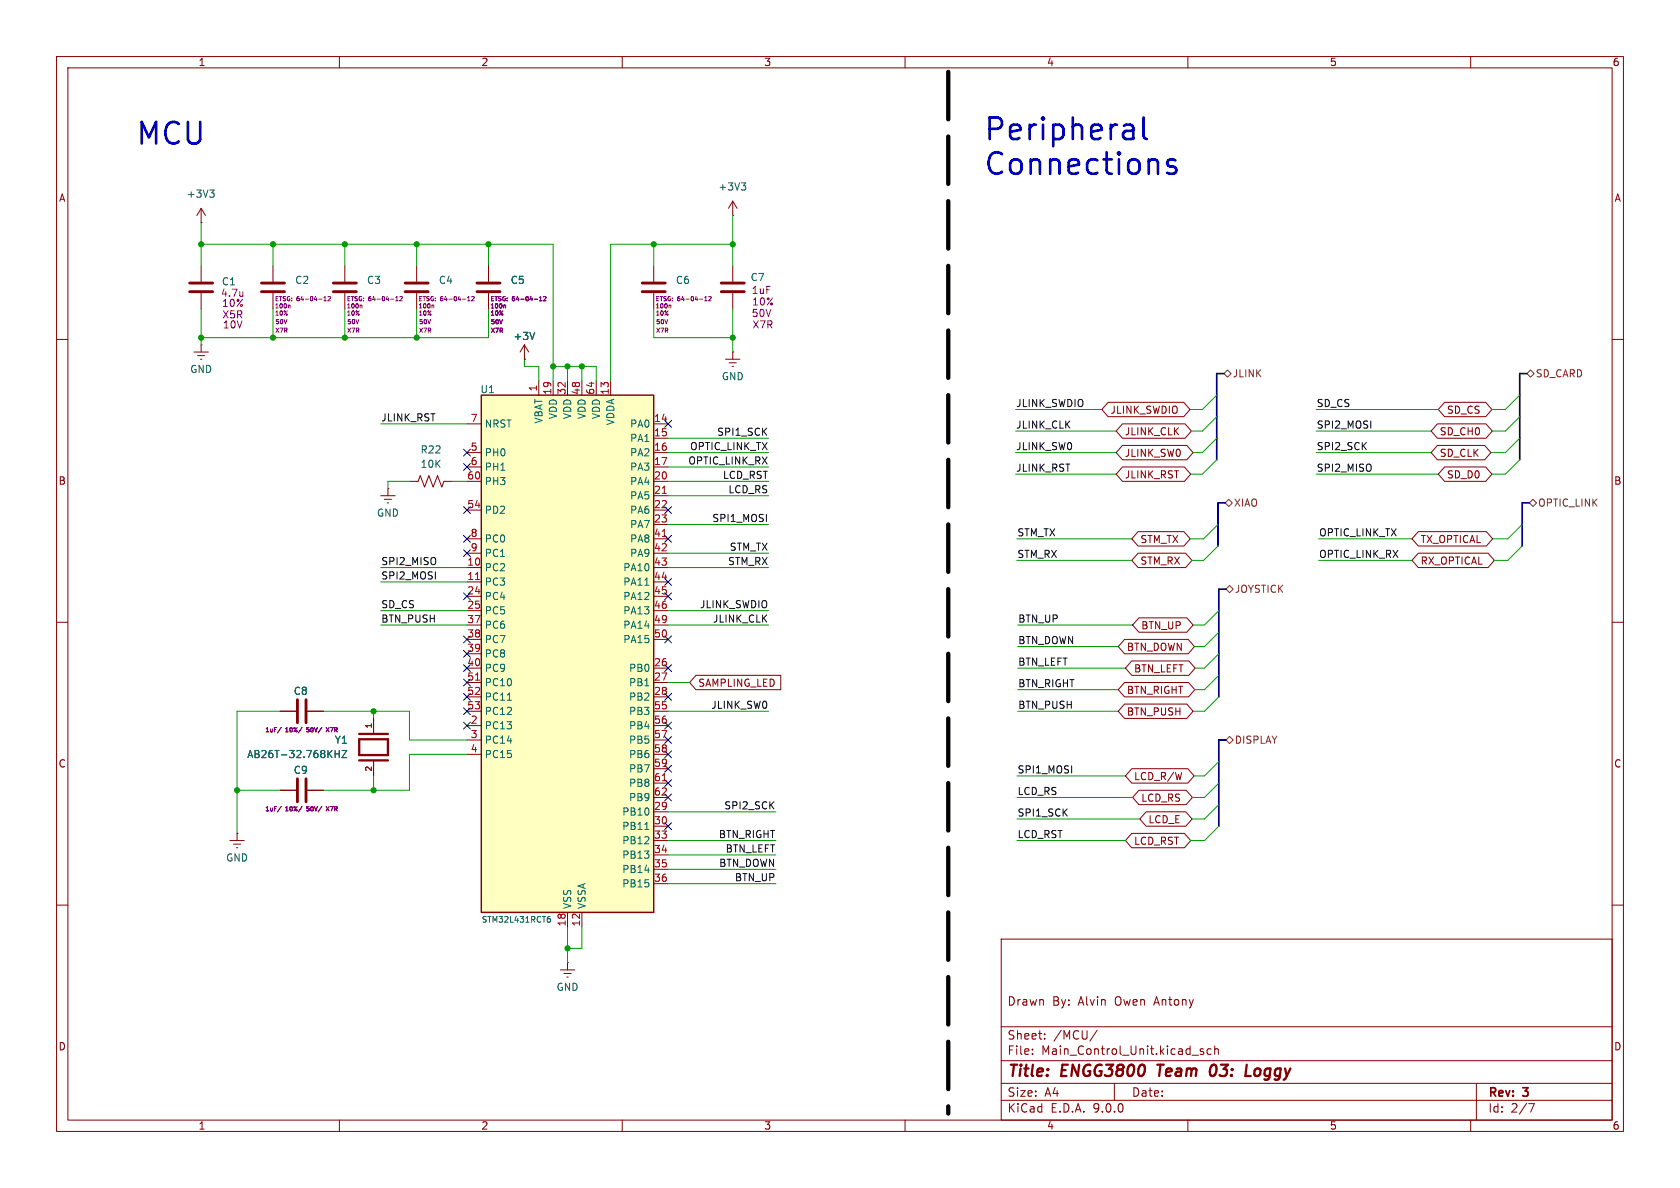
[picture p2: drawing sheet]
<svg xmlns="http://www.w3.org/2000/svg" width="297mm" height="210mm" viewBox="0 0 297 210" stroke-linecap="round" stroke-linejoin="round" font-family="sans-serif">
<g fill="none" stroke="#840000" stroke-width=".18">
<path d="M10 10h277v190h-277zM12 12h273v186h-273zM60 10v2M110 10v2M160 10v2M210 10v2M260 10v2M10 60h2M285 60h2M10 110h2M285 110h2M10 160h2"/>
<path d="M177 166h108v32h-108zM285 160h2M60 198v2M110 198v2M160 198v2M177 194.5h108M177 191.5h108M177 187.5h108M177 181.5h108M182.5 186.3v.1M182.5 185.5v.1M184.7 183.6v.1"/>
<path d="M184.7 182.8v.1M194 182.1l-1.3 2M197 191.5v3M210 198v2M210.7 186.5h1.2M212.7 185.5l-.3-.1-.2 .2v.2l.5 .2v.3h-.5M214.1 185.5l-.4-.1-.3 .3v.4l.1 .2h.6M214.7 185.5l.3-.1 .3 .1 .1 .9M214.7 184.9v1.5M260 198v2M261 191.5v6.5M270.2 195.1h1l-.6 1.5"/>
</g>
<path d="M204.6 188.2h1.1M205.2 188.2l-.3 2M214.9 188.3a.51 .51 0 0 0-.8 .3 1.09 1.09 0 0 0 .2 1.6l.3-.1 .3-.3M220.2 190.2h.9M221.9 189.1l-.2 .7 .2 .3" fill="none" stroke="#840000" stroke-width=".4"/>
<path d="M85.1 69.9h30.5v91.4h-30.5z" fill="#ffffc2"/>
<path d="M85.1 69.9h30.5v91.4h-30.5z" fill="none" stroke="#840000" stroke-width=".25"/>
<g fill="none" stroke="#840000" stroke-width=".18">
<path d="M35.6 39.4h.1M35.6 36.8v2.6M35.6 36.8l-.8 1.3M35.6 36.8l.7 1.3M129.5 38.1h.1M129.5 35.6v2.5M129.5 35.6l-.7 1.2M129.5 35.6l.8 1.2M35.6 47v2.8M35.6 51.8v2.8M48.3 47v2.8M48.3 51.8v2.8"/>
<path d="M61 47v2.8M61 51.8v2.8M73.7 47v2.8M73.7 51.8v2.8M86.4 47v2.8M86.4 51.8v2.8M115.6 47v2.8M115.6 51.8v2.8M129.5 47v2.8M129.5 51.8v2.8M34.3 62.2h2.5M34.9 62.9h1.3"/>
<path d="M35.4 63.5h.3M35.6 61h.1M35.6 61v1.2M82.5 74.9h2.6M92.7 63.5h.1M92.7 61l-.8 1.2M92.7 61l.8 1.2M92.7 61v2.5M95.2 67.3v2.6M97.8 67.3v2.6M100.3 67.3v2.6M102.9 67.3v2.6"/>
<path d="M105.4 67.3v2.6M107.9 67.3v2.6M115.6 74.9h2.5M115.6 77.5h2.5M128.3 63.5h2.5M128.9 64.1h1.3M129.4 64.8h.3M129.5 62.2h.1M129.5 62.2v1.3M195.9 71.1h13.4l1.1 1.3-1.1 1.3h-13.4l-1.1-1.3zM198.4 74.9h11.1l1.1 1.3-1.1 1.3h-11.1l-1.1-1.3zM198.4 78.7h11.4l1.1 1.3-1.1 1.3h-11.4l-1.1-1.3z"/>
<path d="M254.1 78.7h8.4l1.1 1.3-1.1 1.3h-8.4l-1.1-1.3zM254.1 74.9h8.6l1.1 1.3-1.1 1.3h-8.6l-1.1-1.3zM255.4 71.1h7.2l1.2 1.3-1.2 1.3h-7.2l-1.1-1.3zM67.3 87.6h2.5M67.9 88.3h1.3M68.5 88.9h.2M68.6 86.4h.1M68.6 86.4v1.2M72.4 85.1h1.5l.4-1 .8 2 .7-2 .8 2 .7-2 .8 2 .4-1h1.5M82.5 80h2.6M82.5 82.6h2.6M82.5 85.1h2.6"/>
<path d="M82.5 90.2h2.6M82.5 95.3h2.6M82.5 97.8h2.6M115.6 80h2.5M115.6 82.6h2.5M115.6 85.1h2.5M115.6 90.2h2.5M115.6 95.3h2.5M115.6 97.8h2.5M115.6 87.6h2.5M115.6 92.7h2.5M198.4 82.5h11l1.1 1.3-1.1 1.3h-11l-1.1-1.3z"/>
<path d="M201.2 97.8h8.4l1.1 1.3-1.1 1.2h-8.4l-1.1-1.2zM201.2 94h8.1l1.1 1.3-1.1 1.2h-8.1l-1.1-1.2zM250.7 94h12.1l1.1 1.3-1.1 1.2h-12.1l-1.1-1.2zM250.7 97.8h12.4l1.1 1.3-1.1 1.2h-12.4l-1.1-1.2zM255.4 82.5h7.2l1.2 1.3-1.2 1.3h-7.2l-1.1-1.3zM82.5 100.3h2.6M82.5 102.9h2.6M82.5 105.4h2.6M82.5 108h2.6M82.5 110.5h2.6M82.5 113h2.6M82.5 115.6h2.6"/>
<path d="M82.5 118.1h2.6M115.6 100.3h2.5M115.6 102.9h2.5M115.6 105.4h2.5M115.6 108h2.5M115.6 110.5h2.5M115.6 113h2.5M115.6 118.1h2.5M123 119.4h15v2.5h-15l-1.1-1.2zM198.8 113h11.3l1.1 1.3-1.1 1.3h-11.3l-1.1-1.3zM200.1 116.8h10.1l1.1 1.3-1.1 1.3h-10.1l-1.1-1.3zM201.3 109.2h8.5l1.1 1.3-1.1 1.3h-8.5l-1.1-1.3z"/>
<path d="M49.5 125.7h2.8M49.5 139.7h2.8M54.4 125.7h2.7M54.4 139.7h2.7M66 127v2.5M66 134.6v2.6M82.5 120.7h2.6M82.5 123.2h2.6M82.5 125.7h2.6M82.5 128.3h2.6M82.5 130.8h2.6M82.5 133.4h2.6"/>
<path d="M115.6 120.7h2.5M115.6 123.2h2.5M115.6 125.7h2.5M115.6 128.3h2.5M115.6 130.8h2.5M115.6 133.4h2.5M115.6 135.9h2.5M115.6 138.4h2.5M198.8 120.6h11.3l1.1 1.3-1.1 1.3h-11.3l-1.1-1.3zM198.8 124.5h11l1.1 1.2-1.1 1.3h-11l-1.1-1.3zM200.1 135.9h9.9l1.1 1.3-1.1 1.2h-9.9l-1.1-1.2zM201.3 139.7h8.4l1.1 1.3-1.1 1.2h-8.4l-1.1-1.2z"/>
<path d="M40.6 148.6h2.6M41.3 149.2h1.2M41.8 149.9h.2M41.9 147.3h.1M41.9 147.3v1.3M115.6 141h2.5M115.6 143.5h2.5M115.6 146.1h2.5M115.6 148.6h2.5M115.6 151.1h2.5M115.6 153.7h2.5M115.6 156.2h2.5"/>
<path d="M200.1 147.3h9.3l1.1 1.3-1.1 1.3h-9.3l-1.1-1.3zM202.6 143.5h7l1.1 1.3-1.1 1.3h-7l-1.1-1.3zM99.1 171.5h2.5M99.7 172.1h1.3M100.2 172.7h.3M100.3 170.2h.1M100.3 161.3v2.5M100.3 170.2v1.3M102.9 161.3v2.5"/>
</g>
<path d="M117.1 87.2h.7M117.1 94.8h.7M84.1 102.5h.7M84.1 120.2h.7M117.1 138h.7" fill="none" stroke="#a90000" stroke-width=".18"/>
<g fill="none" stroke="#006464" stroke-width=".18">
<path d="M37.1 33.6h.8l-.5 .5M37.6 34.1l.3 .2v.3l-.3 .3M131.1 32.3h.7l-.4 .5M131.6 32.8l.2 .3v.3l-.2 .2M94.5 58.7l-.4 1.3M114 103.4h.7M59.2 132.7v1.2M59.2 133.3h.8M60 132.7v1.2M60.5 132.7h.8l-.8 1.2h.8M89.7 123.8h.7M114 146.6h.7"/>
<path d="M96.8 162.4h.3l.2 .2-.1 .4h-.4M97.2 162l-.3 .1"/>
</g>
<path d="M63.5 129.7h5.1M63.5 130.7h5.1v2.8h-5.1zM63.5 134.4h5.1" fill="none" stroke="#840000" stroke-width=".41"/>
<g fill="none" stroke="#840000" stroke-width=".51">
<path d="M33.5 50h4.1M33.5 51.6h4.1M46.2 50h4.1M46.2 51.6h4.1M58.9 50h4.1M58.9 51.6h4.1M71.6 50h4.1M71.6 51.6h4.1M84.3 50h4.1M84.3 51.6h4.1M113.5 50h4.1M113.5 51.6h4.1"/>
<path d="M127.5 50h4.1M127.5 51.6h4.1M52.6 123.7v4.1M52.6 137.7v4M54.1 123.7v4.1M54.1 137.7v4"/>
</g>
<g fill="none" stroke="#840084" stroke-width=".18">
<path d="M42.9 51.5v.9M42.9 52.3h.1M51.1 53.9l.2 .1v.4M57.3 53.2h.4M57.3 52.6l.2-.2v.8M58 52.5l.3-.1 .1 .2-.5 .6h.5M63.8 53.9l.2 .1v.4M70 53.2h.4M70 52.6l.2-.2v.8M70.7 52.5l.3-.1 .1 .2-.5 .6h.5M76.5 53.9l.2 .1v.4M82.7 53.2h.4"/>
<path d="M82.7 52.6l.2-.2v.8M83.4 52.5l.3-.1 .1 .2-.5 .6h.5M89.2 53.9l.2 .1v.4M95.4 53.2h.4M95.4 52.6l.2-.2v.8M96.1 52.5l.3-.1 .1 .2-.5 .6h.5M118.4 53.9l.2 .1v.4M124.6 53.2h.4M124.6 52.6l.2-.2v.8M125.3 52.5l.3-.1 .1 .2-.4 .6h.4M49.7 128.6l-.6 1M53.4 128.6l-.6 1"/>
<path d="M57.7 128.6l.5 .8M58.2 128.6l-.5 .8M49.7 142.5l-.6 1M53.4 142.5l-.6 1M57.7 142.6l.5 .7M58.2 142.6l-.5 .7"/>
</g>
<path d="M216.4 66l.6-.6 .6 .6-.6 .7zM270.6 65.4l.6 .6-.6 .7-.7-.7zM216.6 88.9l.6-.6 .7 .6-.7 .6zM270.4 88.9l.6-.6 .6 .6-.6 .6zM216.7 104.1l.7-.6 .6 .6-.6 .7zM217.4 130.2l.6 .6-.6 .6-.7-.6z" fill="none" stroke="#725600" stroke-width=".18"/>
<path d="M167.6 12.7v184.2" fill="none" stroke="#000" stroke-width=".76" stroke-dasharray="8.4 3"/>
<path d="M216.4 66h-1.3v15.3M269.9 66h-1.2v15.3M216.6 88.9h-1.3v7.6M270.4 88.9h-1.3v7.6M216.7 104.1h-1.2v19.1M216.7 130.8h-1.2v15.3" fill="none" stroke="#000084" stroke-width=".3"/>
<g fill="none" stroke="#009600" stroke-width=".18">
<path d="M35.6 39.4v7.6M129.5 38.1v8.9M35.6 43.2h62.2v24.1M35.6 54.6v6.4M48.3 43.2v3.8M48.3 54.6v5.1M61 43.2v3.8M61 54.6v5.1M73.7 43.2v3.8M73.7 54.6v5.1M86.4 54.6v5.1h-50.8M86.4 43.2v3.8"/>
<path d="M115.6 54.6v5.1h13.9M115.6 43.2v3.8M129.5 54.6v7.6M129.5 43.2h-21.6v24.1M67.3 74.9h15.2M92.7 63.5v1.3h2.5v2.5M97.8 64.8h7.6v2.5M100.3 64.8v2.5M102.9 64.8v2.5M118.1 77.5h17.8M179.5 72.4h15.3M179.5 76.2h17.8"/>
<path d="M210.4 72.4h.1M215.1 77.5l-2.5 2.5h-1.7M215.1 69.9l-2.5 2.5h-2.2M215.1 73.7l-2.5 2.5h-2M232.7 72.4h21.6M232.7 76.2h20.3M263.7 72.4h.1M263.8 76.2h.1M268.7 77.5l-2.6 2.5h-2.5M268.7 69.9l-2.6 2.5h-2.4M268.7 73.7l-2.6 2.5h-2.3M72.4 85.1h-3.8v1.3"/>
<path d="M80 85.1h2.5M118.1 80h17.8M118.1 85.1h17.8M118.1 82.6h17.8M118.1 87.6h17.8M118.1 92.7h17.8M118.1 97.8h17.8M179.5 80h17.8M179.5 83.8h17.8M179.8 99.1h20.3M179.8 95.3h20.3M210.4 95.3h.1"/>
<path d="M210.7 99.1h.1M215.1 81.3l-2.5 2.5h-2.1M215.3 96.5l-2.5 2.6h-2.1M215.3 92.7l-2.5 2.6h-2.4M232.7 80h20.3M232.7 83.8h21.6M233.1 99.1h16.5M233.1 95.3h16.5M264.2 99.1h.1M268.7 81.3l-2.6 2.5h-2.4M269.1 96.5l-2.5 2.6h-2.4M269.1 92.7l-2.5 2.6h-2.7"/>
<path d="M67.3 100.3h15.2M67.3 110.5h15.2M67.3 102.9h15.2M67.3 108h15.2M118.1 100.3h17.8M118.1 110.5h17.8M118.1 108h17.8M179.9 114.3h17.8M179.9 110.5h20.3M179.9 118.1h19.1M210.9 110.5h.1M215.5 119.4l-2.6 2.5h-1.7"/>
<path d="M215.5 111.8l-2.6 2.5h-1.8M215.5 108l-2.6 2.5h-2M215.5 115.6l-2.6 2.5h-1.6M41.9 139.7h7.6M49.5 125.7h-7.6v21.6M57.1 125.7h15.3v5.1h10.1M66 125.7v1.3M66 137.2v2.5M82.5 133.4h-10.1v6.3h-15.3M118.1 120.7h3.8M118.1 125.7h17.8M179.8 137.2h19.2"/>
<path d="M179.9 125.7h17.8M179.9 121.9h17.8M210.9 125.7h.1M211.2 121.9h.1M215.5 123.2l-2.6 2.5h-2M215.5 138.4l-2.6 2.6h-2.1M215.5 134.6l-2.6 2.6h-1.8M118.1 153.7h19.1M118.1 148.6h19.1M118.1 151.1h19.1M118.1 143.5h19.1M118.1 156.2h19.1"/>
<path d="M179.8 148.6h19.2M179.8 141h20.4M179.8 144.8h21.7M210.5 148.6h.1M210.7 144.8h.1M215.5 146.1l-2.6 2.5h-2.4M215.5 142.2l-2.6 2.6h-2.2M100.3 163.8v6.4M102.9 163.8v3.8h-2.6"/>
</g>
<g fill="none" stroke="#000084" stroke-width=".18">
<path d="M81.9 79.4l1.3 1.2M83.2 79.4l-1.3 1.2M117.5 74.3l1.2 1.2M118.7 74.3l-1.2 1.2M81.9 94.6l1.3 1.3M81.9 97.2l1.3 1.2M81.9 89.6l1.3 1.2M81.9 81.9l1.3 1.3M83.2 94.6l-1.3 1.3M83.2 97.2l-1.3 1.2M83.2 89.6l-1.3 1.2M83.2 81.9l-1.3 1.3"/>
<path d="M117.5 89.6l1.2 1.2M117.5 94.6l1.2 1.3M118.7 89.6l-1.2 1.2M118.7 94.6l-1.2 1.3M81.9 104.8l1.3 1.2M81.9 115l1.3 1.2M81.9 112.4l1.3 1.2M81.9 117.5l1.3 1.2M83.2 104.8l-1.3 1.2M83.2 115l-1.3 1.2M83.2 112.4l-1.3 1.2M83.2 117.5l-1.3 1.2"/>
<path d="M117.5 117.5l1.2 1.2M117.5 112.4l1.2 1.2M117.5 104.8l1.2 1.2M117.5 102.3l1.2 1.2M118.7 117.5l-1.2 1.2M118.7 112.4l-1.2 1.2M118.7 104.8l-1.2 1.2M118.7 102.3l-1.2 1.2M81.9 127.7l1.3 1.2M81.9 125.1l1.3 1.2M81.9 122.6l1.3 1.2M81.9 120l1.3 1.3"/>
<path d="M83.2 125.1l-1.3 1.2M83.2 127.7l-1.3 1.2M83.2 122.6l-1.3 1.2M83.2 120l-1.3 1.3M117.5 130.2l1.2 1.2M117.5 137.8l1.2 1.2M117.5 127.7l1.2 1.2M117.5 132.7l1.2 1.3M117.5 135.3l1.2 1.2M117.5 122.6l1.2 1.2M118.7 130.2l-1.2 1.2M118.7 137.8l-1.2 1.2"/>
<path d="M118.7 127.7l-1.2 1.2M118.7 132.7l-1.2 1.3M118.7 135.3l-1.2 1.2M118.7 122.6l-1.2 1.2M117.5 140.4l1.2 1.2M117.5 145.4l1.2 1.3M118.7 140.4l-1.2 1.2M118.7 145.4l-1.2 1.3"/>
</g>
<path d="M199.1 22h.7l.4 .2 .2 .4v2M200.4 24.4l-.4 .2h-.9M200.4 23l-.4 .1h-.9M202.2 20.8v3.2l.2 .4 .3 .2M207.8 28.4l-.4-.2h-.5l-.4 .2-.2 .3 .2 .6 1.3 .3 .2 .4-.2 .5-.4 .2h-.7l-.4-.2" fill="none" stroke="#0000c2" stroke-width=".48"/>
<g fill="#009600" stroke="#009600" stroke-width=".18">
<circle cx="97.8" cy="64.8" r=".46"/>
<circle cx="35.6" cy="43.2" r=".46"/>
<circle cx="35.6" cy="59.7" r=".46"/>
<circle cx="61" cy="59.7" r=".46"/>
<circle cx="48.3" cy="59.7" r=".46"/>
<circle cx="61" cy="43.2" r=".46"/>
<circle cx="48.3" cy="43.2" r=".46"/>
<circle cx="66" cy="139.7" r=".46"/>
<circle cx="66" cy="125.7" r=".46"/>
<circle cx="100.3" cy="167.6" r=".46"/>
<circle cx="41.9" cy="139.7" r=".46"/>
<circle cx="73.7" cy="43.2" r=".46"/>
<circle cx="73.7" cy="59.7" r=".46"/>
<circle cx="86.4" cy="43.2" r=".46"/>
<circle cx="102.9" cy="64.8" r=".46"/>
<circle cx="100.3" cy="64.8" r=".46"/>
<circle cx="129.5" cy="59.7" r=".46"/>
<circle cx="129.5" cy="43.2" r=".46"/>
<circle cx="115.6" cy="43.2" r=".46"/>
</g>
<g font-size="5.3" fill="#0000c2">
<text x="23.8" y="26.2">MCU</text>
<text x="173.7" y="25.5">Peripheral</text>
<text x="173.7" y="31.6">Connections</text>
</g>
<g font-size="2.8" fill="#840000">
<text x="178" y="190.9">Title:</text>
<text x="187.7" y="190.9">ENGG3800</text>
<text x="205.5" y="190.9">Team</text>
<text x="215.5" y="190.9">03:</text>
<text x="222.6" y="190.9">Loggy</text>
</g>
<g font-size="2.1" fill="#840000">
<text x="178" y="178">Drawn</text>
<text x="186" y="178">By:</text>
<text x="190.7" y="178">Alvin</text>
<text x="197.3" y="178">Owen</text>
<text x="204.3" y="178">Antony</text>
<text x="178" y="184">Sheet:</text>
<text x="186.2" y="184">/MCU/</text>
<text x="178" y="186.7">File:</text>
<text x="184.1" y="186.7">Main_Control_Unit.kicad_sch</text>
<text x="178" y="196.9">KiCad</text>
<text x="178" y="194.1">Size:</text>
<text x="184.7" y="194.1">A4</text>
<text x="185.7" y="196.9">E.D.A.</text>
<text x="193.3" y="196.9">9.0.0</text>
<text x="200" y="194.1">Date:</text>
<text x="263" y="194.3">Rev:</text>
<text x="263" y="196.9">Id:</text>
<text x="267.1" y="196.9">2/7</text>
<text x="269.4" y="194.3">3</text>
</g>
<g font-size="1.8" fill="#840000">
<text x="35" y="11.9">1</text>
<text x="85" y="11.9">2</text>
<text x="135" y="11.9">3</text>
<text x="185" y="11.9">4</text>
<text x="235" y="11.9">5</text>
<text x="285" y="11.9">6</text>
<text x="10.3" y="35.9">A</text>
<text x="285.3" y="35.9">A</text>
<text x="196.2" y="73.3">JLINK_SWDIO</text>
<text x="198.8" y="77.2">JLINK_CLK</text>
<text x="254.4" y="77.2">SD_CH0</text>
<text x="255.7" y="73.3">SD_CS</text>
<text x="198.8" y="81">JLINK_SW0</text>
<text x="254.4" y="81">SD_CLK</text>
<text x="10.3" y="85.9">B</text>
<text x="198.8" y="84.8">JLINK_RST</text>
<text x="255.7" y="84.8">SD_D0</text>
<text x="285.3" y="85.9">B</text>
<text x="201.5" y="100">STM_RX</text>
<text x="201.5" y="96.2">STM_TX</text>
<text x="251" y="96.2">TX_OPTICAL</text>
<text x="251" y="100">RX_OPTICAL</text>
<text x="201.7" y="111.4">BTN_UP</text>
<text x="199.1" y="115.3">BTN_DOWN</text>
<text x="200.4" y="119.1">BTN_LEFT</text>
<text x="123.3" y="121.6">SAMPLING_LED</text>
<text x="199.1" y="122.9">BTN_RIGHT</text>
<text x="199.1" y="126.7">BTN_PUSH</text>
<text x="10.3" y="135.9">C</text>
<text x="285.3" y="135.9">C</text>
<text x="200.4" y="138.1">LCD_R/W</text>
<text x="201.7" y="141.9">LCD_RS</text>
<text x="200.4" y="149.5">LCD_RST</text>
<text x="202.9" y="145.7">LCD_E</text>
<text x="10.3" y="185.9">D</text>
<text x="285.3" y="185.9">D</text>
<text x="35" y="199.9">1</text>
<text x="85" y="199.9">2</text>
<text x="135" y="199.9">3</text>
<text x="185" y="199.9">4</text>
<text x="235" y="199.9">5</text>
<text x="285" y="199.9">6</text>
</g>
<g font-size="1.8" fill="#006464">
<text x="32.9" y="35.2">+3V3</text>
<text x="126.9" y="33.9">+3V3</text>
<text x="39.1" y="50.6">C1</text>
<text x="52.1" y="50.4">C2</text>
<text x="64.8" y="50.4">C3</text>
<text x="77.5" y="50.4">C4</text>
<text x="90.2" y="50.4">C5</text>
<text x="119.4" y="50.4">C6</text>
<text x="132.6" y="49.9">C7</text>
<text x="90.7" y="60.3">+3V</text>
<text x="33.5" y="66.1">GND</text>
<text x="84.8" y="69.7">U1</text>
<text x="127.5" y="67.4">GND</text>
<text x="85.6" y="75.8">NRST</text>
<text x="96.1" y="75" transform="rotate(-90 96.1 75)">VBAT</text>
<text x="98.7" y="74.2" transform="rotate(-90 98.7 74.2)">VDD</text>
<text x="101.2" y="74.2" transform="rotate(-90 101.2 74.2)">VDD</text>
<text x="103.7" y="74.2" transform="rotate(-90 103.7 74.2)">VDD</text>
<text x="106.3" y="74.2" transform="rotate(-90 106.3 74.2)">VDD</text>
<text x="108.8" y="75.3" transform="rotate(-90 108.8 75.3)">VDDA</text>
<text x="111.3" y="75.8">PA0</text>
<text x="74.3" y="80.4">R22</text>
<text x="74.3" y="82.9">10K</text>
<text x="85.6" y="80.9">PH0</text>
<text x="85.6" y="83.4">PH1</text>
<text x="111.3" y="78.3">PA1</text>
<text x="111.3" y="80.9">PA2</text>
<text x="111.3" y="83.4">PA3</text>
<text x="85.6" y="86">PH3</text>
<text x="111.3" y="86">PA4</text>
<text x="111.3" y="88.5">PA5</text>
<text x="66.5" y="91.5">GND</text>
<text x="85.6" y="91">PD2</text>
<text x="111.3" y="91">PA6</text>
<text x="111.3" y="93.6">PA7</text>
<text x="85.6" y="96.1">PC0</text>
<text x="85.6" y="98.7">PC1</text>
<text x="85.6" y="101.2">PC2</text>
<text x="110.1" y="101.2">PA10</text>
<text x="111.3" y="96.1">PA8</text>
<text x="111.3" y="98.7">PA9</text>
<text x="85.6" y="103.7">PC3</text>
<text x="85.6" y="106.3">PC4</text>
<text x="110.1" y="103.7">PA11</text>
<text x="110.1" y="106.3">PA12</text>
<text x="85.6" y="108.8">PC5</text>
<text x="85.6" y="111.4">PC6</text>
<text x="85.6" y="113.9">PC7</text>
<text x="110.1" y="108.8">PA13</text>
<text x="110.1" y="111.4">PA14</text>
<text x="110.1" y="113.9">PA15</text>
<text x="85.6" y="116.4">PC8</text>
<text x="85.6" y="119">PC9</text>
<text x="111.1" y="119">PB0</text>
<text x="51.8" y="123">C8</text>
<text x="85.6" y="121.5">PC10</text>
<text x="85.6" y="124.1">PC11</text>
<text x="111.1" y="121.5">PB1</text>
<text x="111.1" y="124.1">PB2</text>
<text x="59.1" y="131.7">Y1</text>
<text x="85.6" y="126.6">PC12</text>
<text x="85.6" y="129.1">PC13</text>
<text x="85.6" y="131.7">PC14</text>
<text x="111.1" y="126.6">PB3</text>
<text x="111.1" y="129.1">PB4</text>
<text x="111.1" y="131.7">PB5</text>
<text x="43.6" y="134.2">AB26T-32.768KHZ</text>
<text x="51.8" y="137">C9</text>
<text x="85.6" y="134.2">PC15</text>
<text x="111.1" y="134.2">PB6</text>
<text x="111.1" y="136.8">PB7</text>
<text x="111.1" y="139.3">PB8</text>
<text x="111.1" y="141.8">PB9</text>
<text x="109.9" y="144.4">PB10</text>
<text x="109.9" y="146.9">PB11</text>
<text x="109.9" y="149.5">PB12</text>
<text x="39.9" y="152.5">GND</text>
<text x="109.9" y="152">PB13</text>
<text x="109.9" y="154.5">PB14</text>
<text x="101.2" y="160.8" transform="rotate(-90 101.2 160.8)">VSS</text>
<text x="103.7" y="160.8" transform="rotate(-90 103.7 160.8)">VSSA</text>
<text x="109.9" y="157.1">PB15</text>
<text x="98.3" y="175.4">GND</text>
</g>
<g font-size="1.8" fill="#840084">
<text x="39" y="52.7">4.7u</text>
<text x="132.8" y="52.2">1uF</text>
<text x="39.1" y="54.5">10%</text>
<text x="39.2" y="56.5">X5R</text>
<text x="39.3" y="58.3">10V</text>
<text x="132.8" y="56.2">50V</text>
<text x="132.9" y="54.2">10%</text>
<text x="132.9" y="58.3">X7R</text>
</g>
<g font-size="1.8" fill="#a90000">
<text x="95" y="69.3" transform="rotate(-90 95 69.3)">1</text>
<text x="97.5" y="69.9" transform="rotate(-90 97.5 69.9)">19</text>
<text x="100.1" y="69.9" transform="rotate(-90 100.1 69.9)">32</text>
<text x="102.6" y="69.9" transform="rotate(-90 102.6 69.9)">48</text>
<text x="105.2" y="69.9" transform="rotate(-90 105.2 69.9)">64</text>
<text x="107.7" y="69.9" transform="rotate(-90 107.7 69.9)">13</text>
<text x="83.1" y="74.7">7</text>
<text x="115.5" y="74.7">14</text>
<text x="115.5" y="77.2">15</text>
<text x="83.1" y="79.8">5</text>
<text x="83.1" y="82.3">6</text>
<text x="115.5" y="79.8">16</text>
<text x="115.5" y="82.3">17</text>
<text x="82.5" y="84.8">60</text>
<text x="82.5" y="89.9">54</text>
<text x="115.5" y="84.8">20</text>
<text x="115.5" y="87.4">21</text>
<text x="115.5" y="89.9">22</text>
<text x="83.1" y="95">8</text>
<text x="115.5" y="92.5">23</text>
<text x="115.5" y="95">41</text>
<text x="82.5" y="100.1">10</text>
<text x="83.1" y="97.5">9</text>
<text x="115.5" y="97.5">42</text>
<text x="115.5" y="100.1">43</text>
<text x="82.5" y="102.6">11</text>
<text x="82.5" y="105.2">24</text>
<text x="82.5" y="107.7">25</text>
<text x="115.5" y="102.6">44</text>
<text x="115.5" y="105.2">45</text>
<text x="115.5" y="107.7">46</text>
<text x="82.5" y="110.2">37</text>
<text x="82.5" y="112.8">38</text>
<text x="115.5" y="110.2">49</text>
<text x="115.5" y="112.8">50</text>
<text x="82.5" y="115.3">39</text>
<text x="82.5" y="117.9">40</text>
<text x="115.5" y="117.9">26</text>
<text x="82.5" y="120.4">51</text>
<text x="82.5" y="122.9">52</text>
<text x="82.5" y="125.5">53</text>
<text x="115.5" y="120.4">27</text>
<text x="115.5" y="122.9">28</text>
<text x="115.5" y="125.5">55</text>
<text x="83.1" y="128">2</text>
<text x="83.1" y="130.6">3</text>
<text x="115.5" y="128">56</text>
<text x="115.5" y="130.6">57</text>
<text x="83.1" y="133.1">4</text>
<text x="115.5" y="133.1">58</text>
<text x="115.5" y="135.6">59</text>
<text x="115.5" y="138.2">61</text>
<text x="115.5" y="140.7">62</text>
<text x="115.5" y="143.3">29</text>
<text x="115.5" y="145.8">30</text>
<text x="115.5" y="148.3">33</text>
<text x="115.5" y="150.9">34</text>
<text x="115.5" y="153.4">35</text>
<text x="115.5" y="156">36</text>
<text x="100.1" y="163.9" transform="rotate(-90 100.1 163.9)">18</text>
<text x="102.6" y="163.9" transform="rotate(-90 102.6 163.9)">12</text>
</g>
<g font-size="1.8" fill="#725600">
<text x="217.8" y="66.9">JLINK</text>
<text x="271.4" y="66.9">SD_CARD</text>
<text x="218.1" y="89.8">XIAO</text>
<text x="271.8" y="89.8">OPTIC_LINK</text>
<text x="218.2" y="105">JOYSTICK</text>
<text x="218.2" y="131.7">DISPLAY</text>
</g>
<g font-size="1.8" fill="#0f0f0f">
<text x="67.3" y="74.6">JLINK_RST</text>
<text x="126.7" y="77.1">SPI1_SCK</text>
<text x="179.5" y="75.9">JLINK_CLK</text>
<text x="179.5" y="72">JLINK_SWDIO</text>
<text x="232.7" y="75.9">SPI2_MOSI</text>
<text x="232.7" y="72">SD_CS</text>
<text x="121.6" y="82.2">OPTIC_LINK_RX</text>
<text x="121.9" y="79.7">OPTIC_LINK_TX</text>
<text x="179.5" y="83.5">JLINK_RST</text>
<text x="179.5" y="79.7">JLINK_SW0</text>
<text x="232.7" y="79.7">SPI2_SCK</text>
<text x="232.7" y="83.5">SPI2_MISO</text>
<text x="127.7" y="84.7">LCD_RST</text>
<text x="128.7" y="87.3">LCD_RS</text>
<text x="125.8" y="92.4">SPI1_MOSI</text>
<text x="179.8" y="94.9">STM_TX</text>
<text x="233.1" y="94.9">OPTIC_LINK_TX</text>
<text x="67.3" y="100">SPI2_MISO</text>
<text x="128.6" y="100">STM_RX</text>
<text x="128.9" y="97.4">STM_TX</text>
<text x="179.8" y="98.7">STM_RX</text>
<text x="233.1" y="98.7">OPTIC_LINK_RX</text>
<text x="67.3" y="107.6">SD_CS</text>
<text x="67.3" y="102.5">SPI2_MOSI</text>
<text x="123.7" y="107.6">JLINK_SWDIO</text>
<text x="67.3" y="110.1">BTN_PUSH</text>
<text x="126" y="110.1">JLINK_CLK</text>
<text x="179.9" y="110.1">BTN_UP</text>
<text x="179.9" y="114">BTN_DOWN</text>
<text x="179.9" y="117.8">BTN_LEFT</text>
<text x="125.6" y="125.4">JLINK_SW0</text>
<text x="179.9" y="125.4">BTN_PUSH</text>
<text x="179.9" y="121.6">BTN_RIGHT</text>
<text x="179.8" y="136.8">SPI1_MOSI</text>
<text x="127.9" y="143.2">SPI2_SCK</text>
<text x="179.8" y="140.6">LCD_RS</text>
<text x="127" y="148.2">BTN_RIGHT</text>
<text x="179.8" y="144.4">SPI1_SCK</text>
<text x="179.8" y="148.2">LCD_RST</text>
<text x="127" y="153.3">BTN_DOWN</text>
<text x="128.2" y="150.8">BTN_LEFT</text>
<text x="129.8" y="155.9">BTN_UP</text>
</g>
<g font-size="1.4" fill="#a90000">
<text x="65.8" y="128.9" transform="rotate(-90 65.8 128.9)">1</text>
<text x="65.8" y="136.5" transform="rotate(-90 65.8 136.5)">2</text>
</g>
<text font-size="1.4" fill="#006464" x="85.1" y="163.3">STM32L431RCT6</text>
<g font-size="1.1" fill="#840084">
<text x="48.5" y="53.4">ETSG:</text>
<text x="52.5" y="53.4">64-04-12</text>
<text x="61.2" y="53.4">ETSG:</text>
<text x="65.2" y="53.4">64-04-12</text>
<text x="73.9" y="53.4">ETSG:</text>
<text x="77.9" y="53.4">64-04-12</text>
<text x="86.6" y="53.4">ETSG:</text>
<text x="90.6" y="53.4">64-04-12</text>
<text x="115.8" y="53.4">ETSG:</text>
<text x="119.8" y="53.4">64-04-12</text>
<text x="48.5" y="54.7">100n</text>
<text x="48.5" y="56">10%</text>
<text x="48.5" y="59">X7R</text>
<text x="48.5" y="57.5">50V</text>
<text x="61.2" y="54.7">100n</text>
<text x="61.2" y="56">10%</text>
<text x="61.2" y="59">X7R</text>
<text x="61.2" y="57.5">50V</text>
<text x="73.9" y="54.7">100n</text>
<text x="73.9" y="56">10%</text>
<text x="73.9" y="59">X7R</text>
<text x="73.9" y="57.5">50V</text>
<text x="86.6" y="54.7">100n</text>
<text x="86.6" y="56">10%</text>
<text x="86.6" y="59">X7R</text>
<text x="86.6" y="57.5">50V</text>
<text x="115.8" y="54.7">100n</text>
<text x="115.8" y="56">10%</text>
<text x="115.8" y="59">X7R</text>
<text x="115.9" y="57.5">50V</text>
<text x="46.8" y="129.6">1uF/</text>
<text x="50.5" y="129.6">10%/</text>
<text x="54.5" y="129.6">50V/</text>
<text x="58.3" y="129.6">X7R</text>
<text x="46.8" y="143.6">1uF/</text>
<text x="50.5" y="143.6">10%/</text>
<text x="54.5" y="143.6">50V/</text>
<text x="58.3" y="143.6">X7R</text>
</g>
</svg>
